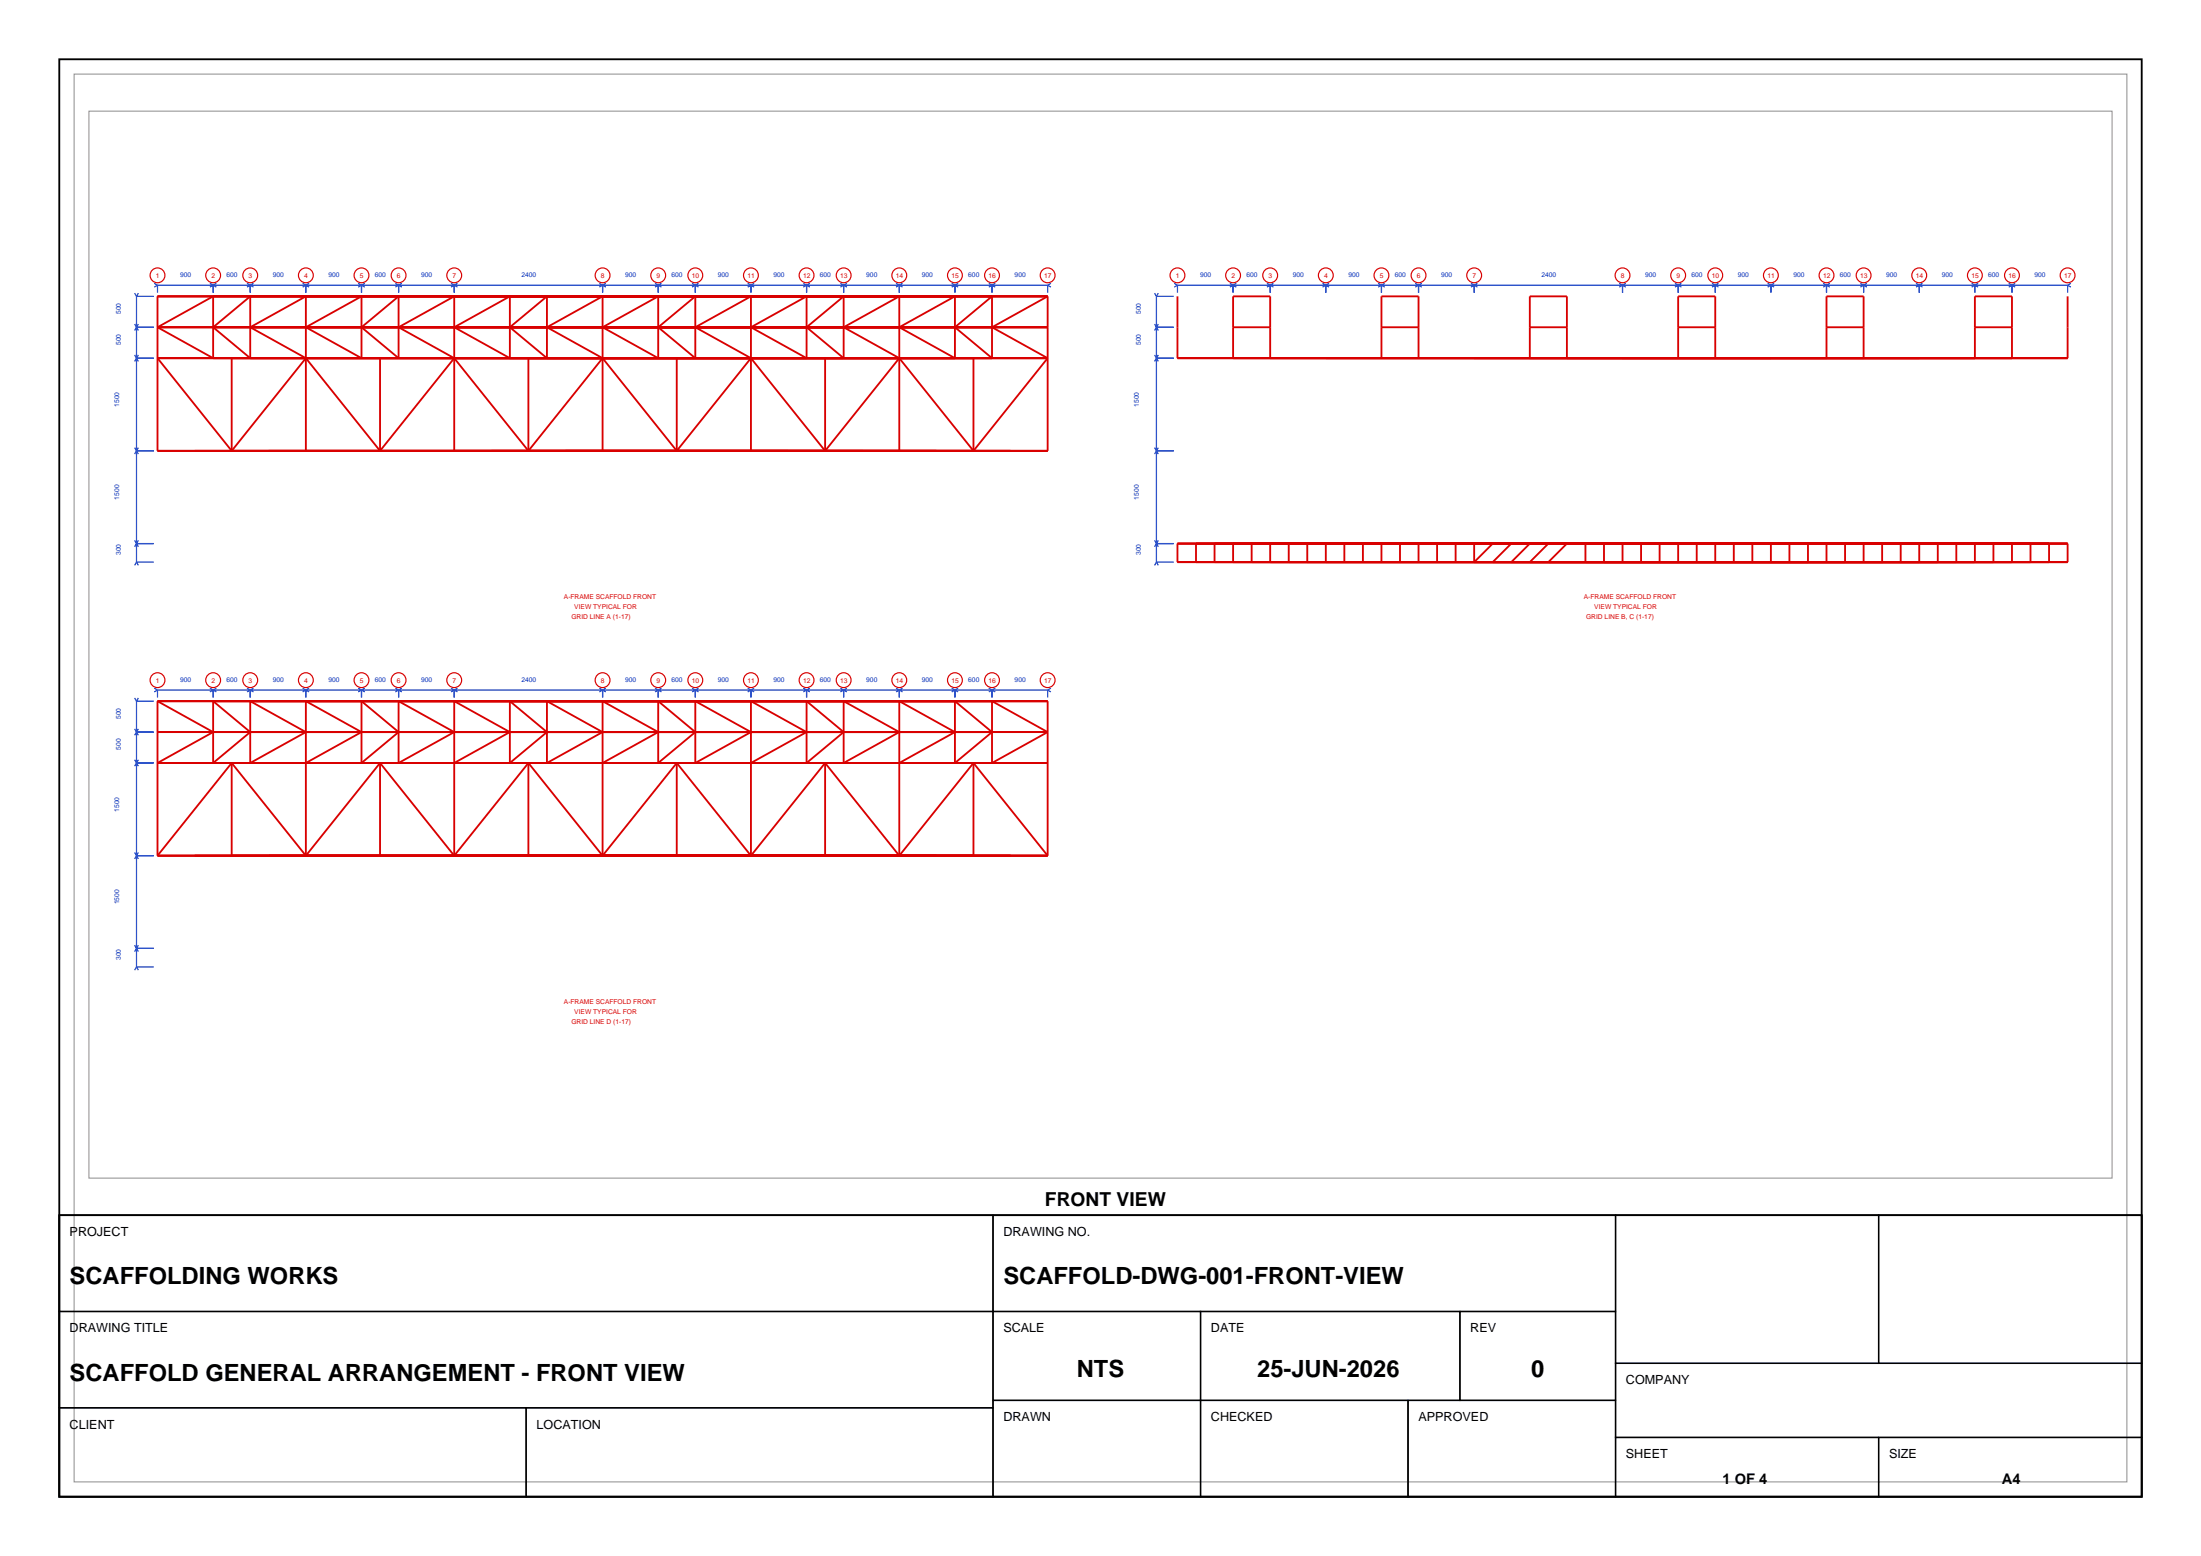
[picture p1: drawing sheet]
<svg xmlns="http://www.w3.org/2000/svg" width="297mm" height="210mm" viewBox="0 0 297 210" stroke-linecap="round" stroke-linejoin="round" font-family="sans-serif">
<path d="M8 8h281v194h-281zM8 164h281v38h-281z" fill="none" stroke="#000" stroke-width=".25"/>
<path d="M10 10h277v190h-277zM12 15h273v144h-273z" fill="none" stroke="#8c8c8c" stroke-width=".13"/>
<g fill="none" stroke="#d90000" stroke-width=".25">
<path d="M21.3 40h120.1v20.9h-120.1zM141.4 40l-7.5 4.2 7.5 4.1M158.9 40v8.3h120.1v-8.3M21.3 44.2h120.1M21.3 44.2l7.5-4.2v8.3zM28.8 44.2l5-4.2v8.3zM31.3 48.3v12.6M41.3 48.3l-7.5-4.1 7.5-4.2v20.9M41.3 44.2l7.5-4.2v8.3zM41.3 48.3l10 12.6M41.3 48.3l-10 12.6M48.8 44.2l5-4.2v8.3z"/>
<path d="M51.3 48.3v12.6M61.3 48.3l-7.5-4.1 7.5-4.2v20.9M61.3 44.2l7.5-4.2v8.3zM61.3 48.3l10 12.6M61.3 48.3l-10 12.6M68.8 44.2l5-4.2v8.3zM71.3 48.3v12.6M81.3 48.3l-7.5-4.1 7.5-4.2v20.9M81.3 44.2l7.5-4.2v8.3zM81.3 48.3l10 12.6M81.3 48.3l-10 12.6M88.8 44.2l5-4.2v8.3z"/>
<path d="M91.3 48.3v12.6M101.3 48.3l-7.5-4.1 7.5-4.2v20.9M101.3 44.2l7.5-4.2v8.3zM101.3 48.3l10 12.6M101.3 48.3l-10 12.6M108.8 44.2l5-4.2v8.3zM111.3 48.3v12.6M121.3 48.3l-7.5-4.1 7.5-4.2v20.9M121.3 44.2l7.6-4.2v8.3zM121.3 48.3l10.1 12.6M121.3 48.3l-10 12.6M128.9 44.2l5-4.2v8.3z"/>
<path d="M131.4 48.3v12.6M141.4 48.3h-120.1l10 12.6M141.4 48.3l-10 12.6M166.4 44.2h5M166.4 48.3v-8.3h5v8.3M186.4 44.2h5M186.4 48.3v-8.3h5v8.3M206.4 44.2h5M206.4 48.3v-8.3h5v8.3M226.4 44.2h5.1M226.4 48.3v-8.3h5.1v8.3M246.5 44.2h5"/>
<path d="M246.5 48.3v-8.3h5v8.3M266.5 44.2h5M266.5 48.3v-8.3h5v8.3M158.9 73.4h120.1v2.5h-120.1zM161.4 73.4v2.5M163.9 73.4v2.5M166.4 73.4v2.5M168.9 73.4v2.5M171.4 73.4v2.5M173.9 73.4v2.5M176.4 73.4v2.5M178.9 73.4v2.5"/>
<path d="M181.4 73.4v2.5M183.9 73.4v2.5M186.4 73.4v2.5M188.9 73.4v2.5M191.4 73.4v2.5M193.9 73.4v2.5M196.4 73.4v2.5M198.9 73.4v2.5l2.5-2.5M203.9 73.4l-2.5 2.5M206.4 73.4l-2.5 2.5M208.9 73.4l-2.5 2.5M211.4 73.4l-2.5 2.5"/>
<path d="M213.9 73.4v2.5M216.4 73.4v2.5M218.9 73.4v2.5M221.4 73.4v2.5M223.9 73.4v2.5M226.4 73.4v2.5M229 73.4v2.5M231.5 73.4v2.5M234 73.4v2.5M236.5 73.4v2.5M239 73.4v2.5M241.5 73.4v2.5"/>
<path d="M244 73.4v2.5M246.5 73.4v2.5M249 73.4v2.5M251.5 73.4v2.5M254 73.4v2.5M256.5 73.4v2.5M259 73.4v2.5M261.5 73.4v2.5M264 73.4v2.5M266.5 73.4v2.5M269 73.4v2.5M271.5 73.4v2.5"/>
<path d="M274 73.4v2.5M276.5 73.4v2.5M21.3 94.6h120.1v20.9M21.3 94.6v20.9M21.3 94.6l7.5 4.2-7.5 4.2h120.1M21.3 98.8h120.1M28.8 94.6l5 4.2-5 4.2zM33.8 94.6l7.5 4.2-7.5 4.2zM48.8 94.6l5 4.2-5 4.2zM53.8 94.6l7.5 4.2-7.5 4.2zM68.8 94.6l5 4.2-5 4.2zM73.8 94.6l7.5 4.2-7.5 4.2z"/>
<path d="M88.8 94.6l5 4.2-5 4.2zM93.8 94.6l7.5 4.2-7.5 4.2zM108.8 94.6l5 4.2-5 4.2zM113.8 94.6l7.5 4.2-7.5 4.2zM128.9 94.6l5 4.2-5 4.2zM133.9 94.6l7.5 4.2-7.5 4.2zM21.3 115.5h120.1M31.3 103v12.5M31.3 103l-10 12.5M31.3 103l10 12.5M41.3 103l7.5-4.2-7.5-4.2v20.9M51.3 103v12.5"/>
<path d="M51.3 103l-10 12.5M51.3 103l10 12.5M61.3 103l7.5-4.2-7.5-4.2v20.9M71.3 103v12.5M71.3 103l-10 12.5M71.3 103l10 12.5M81.3 103l7.5-4.2-7.5-4.2v20.9M91.3 103v12.5M91.3 103l-10 12.5M91.3 103l10 12.5M101.3 103l7.5-4.2-7.5-4.2v20.9M111.3 103v12.5"/>
<path d="M111.3 103l-10 12.5M111.3 103l10 12.5M121.3 103l7.6-4.2-7.6-4.2v20.9M131.4 103v12.5M131.4 103l-10.1 12.5M131.4 103l10 12.5"/>
</g>
<g fill="none" stroke="#d90000" stroke-width=".16">
<circle cx="21.3" cy="37.2" r="1"/>
<circle cx="28.8" cy="37.2" r="1"/>
<circle cx="33.8" cy="37.2" r="1"/>
<circle cx="41.3" cy="37.2" r="1"/>
<circle cx="48.8" cy="37.2" r="1"/>
<circle cx="53.8" cy="37.2" r="1"/>
<circle cx="61.3" cy="37.2" r="1"/>
<circle cx="81.3" cy="37.2" r="1"/>
<circle cx="88.8" cy="37.2" r="1"/>
<circle cx="93.8" cy="37.2" r="1"/>
<circle cx="101.3" cy="37.2" r="1"/>
<circle cx="108.8" cy="37.2" r="1"/>
<circle cx="113.8" cy="37.2" r="1"/>
<circle cx="121.3" cy="37.2" r="1"/>
<circle cx="128.9" cy="37.2" r="1"/>
<circle cx="133.9" cy="37.2" r="1"/>
<circle cx="141.4" cy="37.2" r="1"/>
<circle cx="158.9" cy="37.2" r="1"/>
<circle cx="166.4" cy="37.2" r="1"/>
<circle cx="171.4" cy="37.2" r="1"/>
<circle cx="178.9" cy="37.2" r="1"/>
<circle cx="186.4" cy="37.2" r="1"/>
<circle cx="191.4" cy="37.2" r="1"/>
<circle cx="198.9" cy="37.2" r="1"/>
<circle cx="218.9" cy="37.2" r="1"/>
<circle cx="226.4" cy="37.2" r="1"/>
<circle cx="231.5" cy="37.2" r="1"/>
<circle cx="239" cy="37.2" r="1"/>
<circle cx="246.5" cy="37.2" r="1"/>
<circle cx="251.5" cy="37.2" r="1"/>
<circle cx="259" cy="37.2" r="1"/>
<circle cx="266.5" cy="37.2" r="1"/>
<circle cx="271.5" cy="37.2" r="1"/>
<circle cx="279" cy="37.2" r="1"/>
<circle cx="21.3" cy="91.8" r="1"/>
<circle cx="28.8" cy="91.8" r="1"/>
<circle cx="33.8" cy="91.8" r="1"/>
<circle cx="41.3" cy="91.8" r="1"/>
<circle cx="48.8" cy="91.8" r="1"/>
<circle cx="53.8" cy="91.8" r="1"/>
<circle cx="61.3" cy="91.8" r="1"/>
<circle cx="81.3" cy="91.8" r="1"/>
<circle cx="88.8" cy="91.8" r="1"/>
<circle cx="93.8" cy="91.8" r="1"/>
<circle cx="101.3" cy="91.8" r="1"/>
<circle cx="108.8" cy="91.8" r="1"/>
<circle cx="113.8" cy="91.8" r="1"/>
<circle cx="121.3" cy="91.8" r="1"/>
<circle cx="128.9" cy="91.8" r="1"/>
<circle cx="133.9" cy="91.8" r="1"/>
<circle cx="141.4" cy="91.8" r="1"/>
</g>
<g fill="none" stroke="#002ebf" stroke-width=".16">
<path d="M18.2 39.6l.2 .4M18.4 40v35.9M18.4 40h2.4M18.7 39.6l-.3 .4M20.8 38.2l.5 .3M21.3 38.5v1M21.3 38.5h120.1M21.3 38.5l-.5 .2M28.3 38.2l.9 .5M28.8 38.5v1M28.8 38.5l-.5 .2M29.2 38.2l-.4 .3"/>
<path d="M33.3 38.2l.9 .5M33.8 38.5v1M33.8 38.5l-.5 .2M34.2 38.2l-.4 .3M40.8 38.2l.9 .5M41.3 38.5v1M41.3 38.5l-.5 .2M41.7 38.2l-.4 .3M48.3 38.2l.9 .5M48.8 38.5v1M48.8 38.5l-.5 .2M49.2 38.2l-.4 .3"/>
<path d="M53.4 38.2l.8 .5M53.8 38.5v1M53.8 38.5l-.4 .2M54.2 38.2l-.4 .3M60.9 38.2l.8 .5M61.3 38.5v1M61.3 38.5l-.4 .2M61.7 38.2l-.4 .3M80.9 38.2l.8 .5M81.3 38.5v1M81.3 38.5l-.4 .2M81.7 38.2l-.4 .3"/>
<path d="M88.4 38.2l.9 .5M88.8 38.5v1M88.8 38.5l-.4 .2M89.3 38.2l-.5 .3M93.4 38.2l.9 .5M93.8 38.5v1M93.8 38.5l-.4 .2M94.3 38.2l-.5 .3M100.9 38.2l.9 .5M101.3 38.5v1M101.3 38.5l-.4 .2M101.8 38.2l-.5 .3"/>
<path d="M108.4 38.2l.9 .5M108.8 38.5v1M108.8 38.5l-.4 .2M109.3 38.2l-.5 .3M113.4 38.2l.9 .5M113.8 38.5v1M113.8 38.5l-.4 .2M114.3 38.2l-.5 .3M120.9 38.2l.9 .5M121.3 38.5v1M121.3 38.5l-.4 .2M121.8 38.2l-.5 .3"/>
<path d="M128.4 38.2l.9 .5M128.9 38.5v1M128.9 38.5l-.5 .2M129.3 38.2l-.4 .3M133.4 38.2l.9 .5M133.9 38.5v1M133.9 38.5l-.5 .2M134.3 38.2l-.4 .3M141.4 38.5v1M141.4 38.5l.4 .2M141.8 38.2l-.4 .3M155.8 39.6l.2 .4"/>
<path d="M156 40h2.4M156 40v35.9M156.3 39.6l-.3 .4M158.5 38.2l.4 .3M158.9 38.5h120.1M158.9 38.5v1M158.9 38.5l-.4 .2M166 38.2l.8 .5M166.4 38.5v1M166.4 38.5l-.4 .2M166.8 38.2l-.4 .3M171 38.2l.8 .5"/>
<path d="M171.4 38.5v1M171.4 38.5l-.4 .2M171.8 38.2l-.4 .3M178.5 38.2l.8 .5M178.9 38.5v1M178.9 38.5l-.4 .2M179.3 38.2l-.4 .3M186 38.2l.8 .5M186.4 38.5v1M186.4 38.5l-.4 .2M186.8 38.2l-.4 .3M191 38.2l.8 .5"/>
<path d="M191.4 38.5v1M191.4 38.5l-.4 .2M191.8 38.2l-.4 .3M198.5 38.2l.9 .5M198.9 38.5v1M198.9 38.5l-.4 .2M199.4 38.2l-.5 .3M218.5 38.2l.9 .5M218.9 38.5v1M218.9 38.5l-.4 .2M219.4 38.2l-.5 .3M226 38.2l.9 .5"/>
<path d="M226.4 38.5v1M226.4 38.5l-.4 .2M226.9 38.2l-.5 .3M231 38.2l.9 .5M231.5 38.5v1M231.5 38.5l-.5 .2M231.9 38.2l-.4 .3M238.5 38.2l.9 .5M239 38.5v1M239 38.5l-.5 .2M239.4 38.2l-.4 .3M246 38.2l.9 .5"/>
<path d="M246.5 38.5v1M246.5 38.5l-.5 .2M246.9 38.2l-.4 .3M251 38.2l.9 .5M251.5 38.5v1M251.5 38.5l-.5 .2M251.9 38.2l-.4 .3M258.5 38.2l.9 .5M259 38.5v1M259 38.5l-.5 .2M259.4 38.2l-.4 .3M266.1 38.2l.8 .5"/>
<path d="M266.5 38.5v1M266.5 38.5l-.4 .2M266.9 38.2l-.4 .3M271.1 38.2l.8 .5M271.5 38.5v1M271.5 38.5l-.4 .2M271.9 38.2l-.4 .3M279 38.5v1M279 38.5l.4 .2M279.4 38.2l-.4 .3M18.2 47.9l.5 .9M18.2 43.7l.5 .9"/>
<path d="M18.4 48.3h2.4M18.4 44.2h2.4M18.7 47.9l-.5 .9M18.7 43.7l-.5 .9M155.8 47.9l.5 .9M155.8 43.7l.5 .9M156 48.3h2.4M156 44.2h2.4M156.3 47.9l-.5 .9M156.3 43.7l-.5 .9M18.2 72.9l.5 .9M18.2 60.4l.5 .9"/>
<path d="M18.4 75.9h2.4M18.4 73.4h2.4M18.4 75.9l-.2 .4M18.4 75.9l.3 .4M18.4 60.9h2.4M18.7 72.9l-.5 .9M18.7 60.4l-.5 .9M155.8 72.9l.5 .9M155.8 60.4l.5 .9M156 75.9h2.4M156 73.4h2.4M156 60.9h2.4"/>
<path d="M156 75.9l-.2 .4M156 75.9l.3 .4M156.3 72.9l-.5 .9M156.3 60.4l-.5 .9M18.2 98.4l.5 .8M18.2 94.2l.2 .4M18.4 94.6v35.9M18.4 98.8h2.4M18.4 94.6h2.4M18.7 98.4l-.5 .8M18.7 94.2l-.3 .4M20.8 92.9l.5 .2"/>
<path d="M21.3 93.1v1M21.3 93.1h120.1M21.3 93.1l-.5 .3M28.3 92.9l.9 .5M28.8 93.1v1M29.2 92.9l-.9 .5M33.3 92.9l.9 .5M33.8 93.1v1M34.2 92.9l-.9 .5M40.8 92.9l.9 .5M41.3 93.1v1M41.7 92.9l-.9 .5"/>
<path d="M48.3 92.9l.9 .5M48.8 93.1v1M48.8 93.1l-.5 .3M49.2 92.9l-.4 .2M53.4 92.9l.8 .5M53.8 93.1v1M54.2 92.9l-.8 .5M60.9 92.9l.8 .5M61.3 93.1v1M61.3 93.1l-.4 .3M61.7 92.9l-.4 .2M80.9 92.9l.8 .5"/>
<path d="M81.3 93.1v1M81.7 92.9l-.8 .5M88.4 92.9l.9 .5M88.8 93.1v1M88.8 93.1l-.4 .3M89.3 92.9l-.5 .2M93.4 92.9l.9 .5M93.8 93.1v1M93.8 93.1l-.4 .3M94.3 92.9l-.5 .2M100.9 92.9l.9 .5M101.3 93.1v1"/>
<path d="M101.8 92.9l-.9 .5M108.4 92.9l.9 .5M108.8 93.1v1M109.3 92.9l-.9 .5M113.4 92.9l.9 .5M113.8 93.1v1M114.3 92.9l-.9 .5M120.9 92.9l.9 .5M121.3 93.1v1M121.8 92.9l-.9 .5M128.4 92.9l.9 .5M128.9 93.1v1"/>
<path d="M129.3 92.9l-.9 .5M133.4 92.9l.9 .5M133.9 93.1v1M134.3 92.9l-.9 .5M141.4 93.1v1M141.4 93.1l.4 .3M141.8 92.9l-.4 .2M18.2 115.1l.5 .8M18.2 102.5l.5 .9M18.4 115.5h2.4M18.4 103h2.4M18.7 115.1l-.5 .8"/>
<path d="M18.7 102.5l-.5 .9M18.2 127.6l.5 .8M18.4 130.5h2.4M18.4 128h2.4M18.4 130.5l-.2 .4M18.4 130.5l.3 .4M18.7 127.6l-.5 .8"/>
</g>
<g fill="none" stroke="#000" stroke-width=".18">
<path d="M8 164h126v13h-126zM8 177h126v13h-126zM134 164h84v13h-84zM134 177h28v12h-28zM162 177h35v12h-35zM197 177h21v12h-21zM218 164h35.5v20h-35.5zM253.5 164h35.5v20h-35.5zM8 190h63v12h-63zM71 190h63v12h-63zM134 189h28v13h-28zM162 189h28v13h-28z"/>
<path d="M190 189h28v13h-28zM218 184h71v10h-71zM218 194h35.5v8h-35.5zM253.5 194h35.5v8h-35.5z"/>
</g>
<g font-size="3.2">
<text x="9.4" y="173.3">SCAFFOLDING WORKS</text>
<text x="135.4" y="173.3">SCAFFOLD-DWG-001-FRONT-VIEW</text>
<text x="145.3" y="185.8">NTS</text>
<text x="169.6" y="185.8">25-JUN-2026</text>
<text x="206.6" y="185.8">0</text>
<text x="9.4" y="186.3">SCAFFOLD GENERAL ARRANGEMENT - FRONT VIEW</text>
</g>
<text font-size="2.6" x="141" y="162.8">FRONT VIEW</text>
<g font-size="2">
<text x="232.4" y="200.2">1 OF 4</text>
<text x="270.1" y="200.2">A4</text>
</g>
<g font-size="1.7">
<text x="9.4" y="166.8">PROJECT</text>
<text x="135.4" y="166.8">DRAWING NO.</text>
<text x="9.4" y="179.8">DRAWING TITLE</text>
<text x="135.4" y="179.8">SCALE</text>
<text x="163.4" y="179.8">DATE</text>
<text x="198.4" y="179.8">REV</text>
<text x="135.4" y="191.8">DRAWN</text>
<text x="163.4" y="191.8">CHECKED</text>
<text x="191.4" y="191.8">APPROVED</text>
<text x="219.4" y="186.8">COMPANY</text>
<text x="9.4" y="192.8">CLIENT</text>
<text x="72.4" y="192.8">LOCATION</text>
<text x="219.4" y="196.8">SHEET</text>
<text x="254.9" y="196.8">SIZE</text>
</g>
<g font-size=".9" fill="#d90000">
<text x="21" y="37.5">1</text>
<text x="28.5" y="37.5">2</text>
<text x="33.5" y="37.5">3</text>
<text x="41" y="37.5">4</text>
<text x="48.5" y="37.5">5</text>
<text x="53.6" y="37.5">6</text>
<text x="61.1" y="37.5">7</text>
<text x="81.1" y="37.5">8</text>
<text x="88.6" y="37.5">9</text>
<text x="93.4" y="37.5">10</text>
<text x="100.9" y="37.5">11</text>
<text x="108.4" y="37.5">12</text>
<text x="113.4" y="37.5">13</text>
<text x="120.9" y="37.5">14</text>
<text x="128.4" y="37.5">15</text>
<text x="133.4" y="37.5">16</text>
<text x="140.9" y="37.5">17</text>
<text x="158.7" y="37.5">1</text>
<text x="166.2" y="37.5">2</text>
<text x="171.2" y="37.5">3</text>
<text x="178.7" y="37.5">4</text>
<text x="186.2" y="37.5">5</text>
<text x="191.2" y="37.5">6</text>
<text x="198.7" y="37.5">7</text>
<text x="218.7" y="37.5">8</text>
<text x="226.2" y="37.5">9</text>
<text x="231" y="37.5">10</text>
<text x="238.5" y="37.5">11</text>
<text x="246" y="37.5">12</text>
<text x="251" y="37.5">13</text>
<text x="258.5" y="37.5">14</text>
<text x="266" y="37.5">15</text>
<text x="271" y="37.5">16</text>
<text x="278.5" y="37.5">17</text>
<text x="76.1" y="80.9">A-FRAME SCAFFOLD FRONT</text>
<text x="77.1" y="83.5">GRID LINE A (1-17)</text>
<text x="77.5" y="82.2">VIEW TYPICAL FOR</text>
<text x="213.7" y="80.9">A-FRAME SCAFFOLD FRONT</text>
<text x="214" y="83.5">GRID LINE B, C (1-17)</text>
<text x="215.1" y="82.2">VIEW TYPICAL FOR</text>
<text x="21" y="92.1">1</text>
<text x="28.5" y="92.1">2</text>
<text x="33.5" y="92.1">3</text>
<text x="41" y="92.1">4</text>
<text x="48.5" y="92.1">5</text>
<text x="53.6" y="92.1">6</text>
<text x="61.1" y="92.1">7</text>
<text x="81.1" y="92.1">8</text>
<text x="88.6" y="92.1">9</text>
<text x="93.4" y="92.1">10</text>
<text x="100.9" y="92.1">11</text>
<text x="108.4" y="92.1">12</text>
<text x="113.4" y="92.1">13</text>
<text x="120.9" y="92.1">14</text>
<text x="128.4" y="92.1">15</text>
<text x="133.4" y="92.1">16</text>
<text x="140.9" y="92.1">17</text>
<text x="76.1" y="135.5">A-FRAME SCAFFOLD FRONT</text>
<text x="77.5" y="136.8">VIEW TYPICAL FOR</text>
<text x="77.1" y="138.2">GRID LINE D (1-17)</text>
</g>
<g font-size=".9" fill="#002ebf">
<text x="24.3" y="37.4">900</text>
<text x="30.6" y="37.4">600</text>
<text x="36.8" y="37.4">900</text>
<text x="44.3" y="37.4">900</text>
<text x="50.6" y="37.4">600</text>
<text x="56.8" y="37.4">900</text>
<text x="70.4" y="37.4">2400</text>
<text x="84.4" y="37.4">900</text>
<text x="90.6" y="37.4">600</text>
<text x="96.9" y="37.4">900</text>
<text x="104.4" y="37.4">900</text>
<text x="110.6" y="37.4">600</text>
<text x="116.9" y="37.4">900</text>
<text x="124.4" y="37.4">900</text>
<text x="130.7" y="37.4">600</text>
<text x="136.9" y="37.4">900</text>
<text x="161.9" y="37.4">900</text>
<text x="168.2" y="37.4">600</text>
<text x="174.4" y="37.4">900</text>
<text x="182" y="37.4">900</text>
<text x="188.2" y="37.4">600</text>
<text x="194.5" y="37.4">900</text>
<text x="208" y="37.4">2400</text>
<text x="222" y="37.4">900</text>
<text x="228.2" y="37.4">600</text>
<text x="234.5" y="37.4">900</text>
<text x="242" y="37.4">900</text>
<text x="248.3" y="37.4">600</text>
<text x="254.5" y="37.4">900</text>
<text x="262" y="37.4">900</text>
<text x="268.3" y="37.4">600</text>
<text x="274.5" y="37.4">900</text>
<text x="16.3" y="46.6" transform="rotate(-90 16.3 46.6)">500</text>
<text x="16.3" y="42.4" transform="rotate(-90 16.3 42.4)">500</text>
<text x="153.9" y="46.6" transform="rotate(-90 153.9 46.6)">500</text>
<text x="153.9" y="42.4" transform="rotate(-90 153.9 42.4)">500</text>
<text x="16.1" y="54.9" transform="rotate(-90 16.1 54.9)">1500</text>
<text x="153.7" y="54.9" transform="rotate(-90 153.7 54.9)">1500</text>
<text x="16.1" y="67.4" transform="rotate(-90 16.1 67.4)">1500</text>
<text x="153.7" y="67.4" transform="rotate(-90 153.7 67.4)">1500</text>
<text x="16.3" y="74.9" transform="rotate(-90 16.3 74.9)">300</text>
<text x="153.9" y="74.9" transform="rotate(-90 153.9 74.9)">300</text>
<text x="24.3" y="92">900</text>
<text x="30.6" y="92">600</text>
<text x="36.8" y="92">900</text>
<text x="44.3" y="92">900</text>
<text x="50.6" y="92">600</text>
<text x="56.8" y="92">900</text>
<text x="70.4" y="92">2400</text>
<text x="84.4" y="92">900</text>
<text x="90.6" y="92">600</text>
<text x="96.9" y="92">900</text>
<text x="104.4" y="92">900</text>
<text x="110.6" y="92">600</text>
<text x="116.9" y="92">900</text>
<text x="124.4" y="92">900</text>
<text x="130.7" y="92">600</text>
<text x="136.9" y="92">900</text>
<text x="16.3" y="101.2" transform="rotate(-90 16.3 101.2)">500</text>
<text x="16.3" y="97" transform="rotate(-90 16.3 97)">500</text>
<text x="16.1" y="109.5" transform="rotate(-90 16.1 109.5)">1500</text>
<text x="16.1" y="122.1" transform="rotate(-90 16.1 122.1)">1500</text>
<text x="16.3" y="129.6" transform="rotate(-90 16.3 129.6)">300</text>
</g>
</svg>
